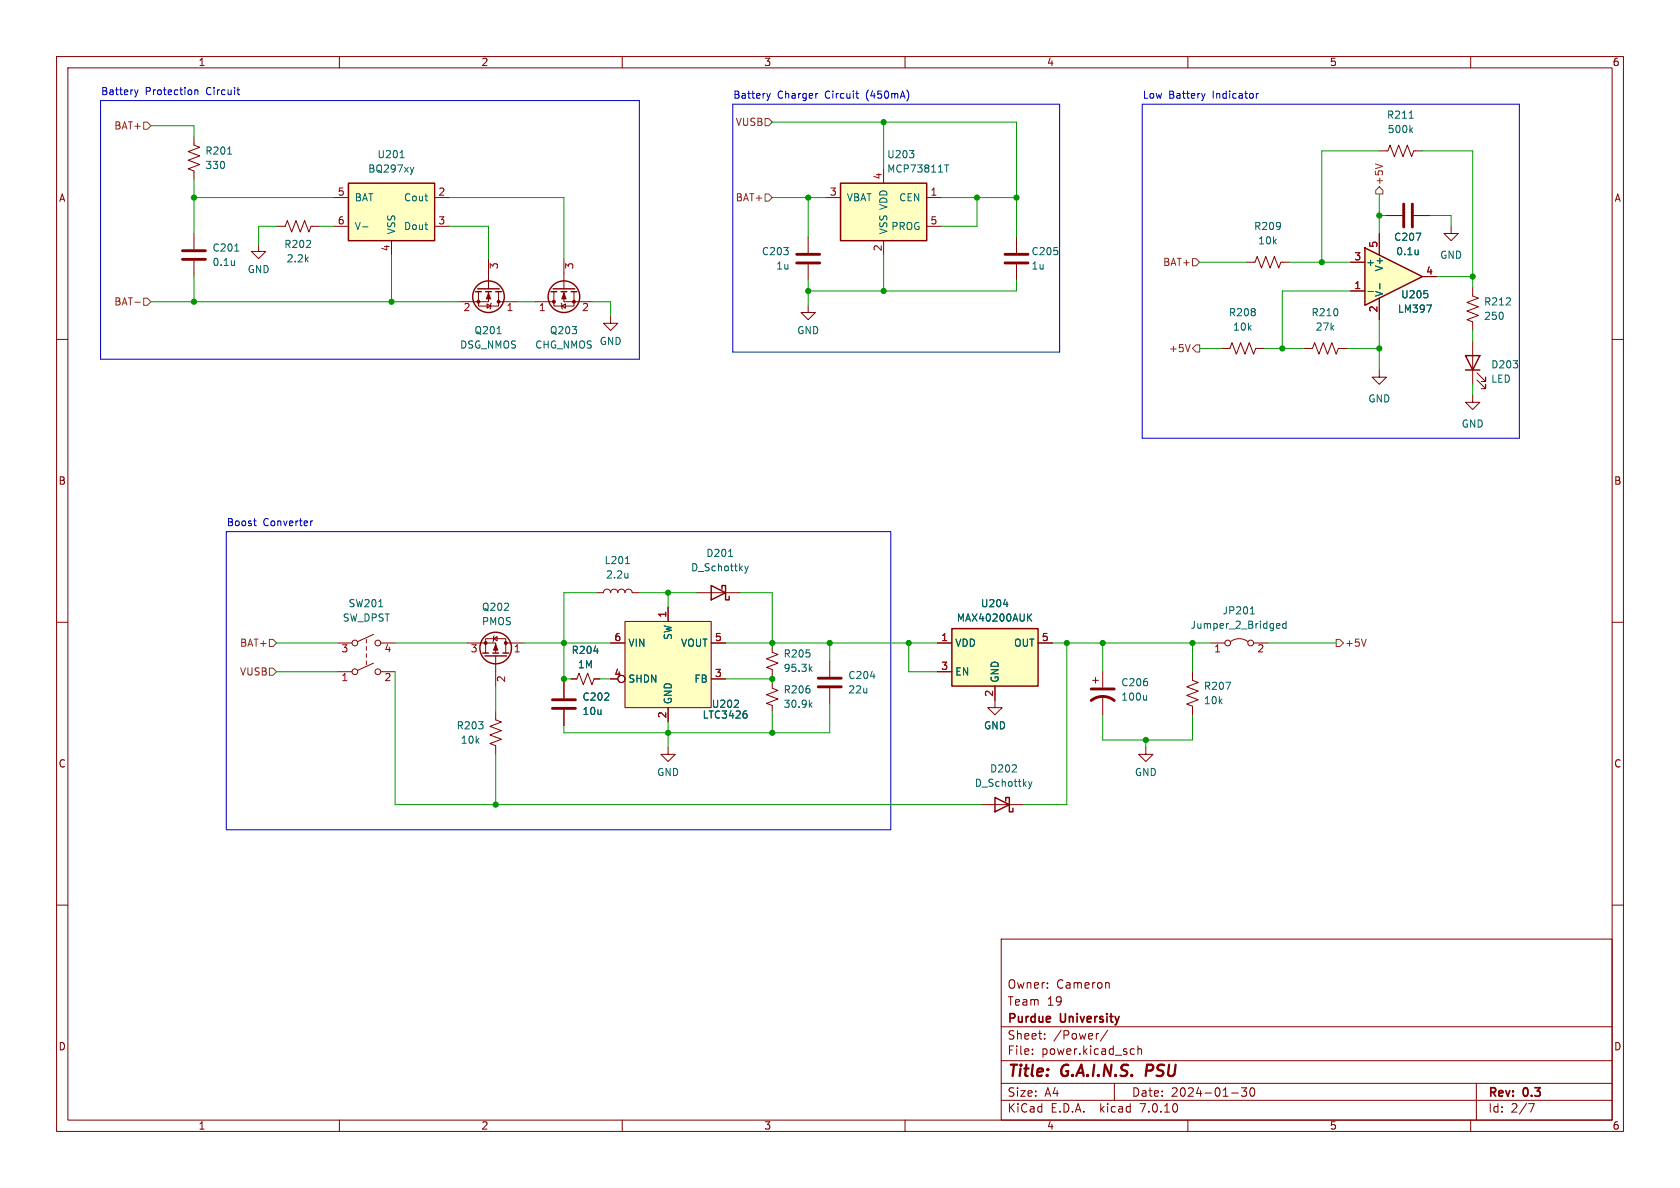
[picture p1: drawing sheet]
<svg xmlns="http://www.w3.org/2000/svg" width="297mm" height="210mm" viewBox="0 0 297 210" stroke-linecap="round" stroke-linejoin="round" font-family="sans-serif">
<g fill="none" stroke="#840000" stroke-width=".18">
<path d="M10 10h277v190h-277zM12 12h273v186h-273zM60 10v2M110 10v2M160 10v2M210 10v2M260 10v2M34.3 24.1v1.6l1 .3-2 .8 2 .8-2 .7 2 .8-2 .7 1 .4v1.6M59.1 34.9h2.5M76.8 34.9h2.6M146 34.9h2.6M156.2 29.8v2.6"/>
<path d="M163.8 34.9h2.6M243.8 26.7h1.6l.3-1 .8 2 .8-2 .7 2 .8-2 .8 2 .3-1h1.6M10 60h2M34.3 41.3v2.8M34.3 46.1v2.8M45.7 43.2v1.3h1.3l-1.3 1.2-1.3-1.2h1.3M48.9 40h1.5l.4-1 .8 2 .7-2 .8 2 .7-2 .8 2 .4-1h1.5M59.1 40h2.5M69.2 42.5v2.6M76.8 40h2.6M84.6 51.6v2.5h3.5v-2.5M86.1 53.7l.6 .4-.6 .4z"/>
<path d="M86.4 51.6v1.7h-5.1M86.4 45.7v5.4M86.9 53.6l-.2 .1v.8l-.1 .1M88.1 53.3h3.3M94.6 53.3h3.3M97.9 51.6v2.5h3.6v-2.5M99.2 53.6l.1 .1v.8l.1 .1M99.3 54.1l.6-.4v.8zM99.7 51.6v1.7h5.1M99.7 45.7v5.4M107.9 55.9v1.3h1.3l-1.3 1.2-1.2-1.2h1.2M142.9 54v1.2h-1.3l1.3 1.3 1.2-1.3h-1.2"/>
<path d="M142.9 41.9v2.8M142.9 46.7v2.8M156.2 42.5v2.6M163.8 40h2.6M179.7 41.9v2.8M179.7 46.7v2.8M220.3 46.4h1.6l.3-1.1 .8 2.1 .8-2.1 .7 2.1 .8-2.1 .8 2.1 .3-1h1.6M256.5 40v1.3h1.3l-1.3 1.2-1.2-1.2h1.2M260.3 50.8v1.5l1.1 .4-2.1 .8 2.1 .7-2.1 .8 2.1 .8-2.1 .7 1 .4v1.5M285 60h2M215.9 61.6h1.5l.4-1 .8 2 .7-2 .8 2 .8-2 .7 2 .4-1h1.5M230.5 61.6h1.5l.4-1 .8 2 .7-2 .8 2 .8-2 .7 2 .4-1h1.5"/>
<path d="M243.8 65.4v1.3h1.3l-1.3 1.2-1.2-1.2h1.2M10 110h2M59.7 113.7h2.5M59.7 118.7h2.5M64.8 113v.7M64.8 114.3v.6M64.8 115.6v.6M64.8 116.8v.7M66 117.2l-2.8 1.3M66 112.1l-2.8 1.3M67.3 113.7h2.5M67.3 118.7h2.5"/>
<path d="M82.5 113.7h5.1v1.7M85.9 115.4v-2.5h3.5v2.5M87.2 112.9l.7-.4v.8zM87.4 112.4l-.2 .1v.8l-.1 .1M87.6 116v5.3M89.4 113.7h3.3M105.4 104.8h1.3a.64 .64 0 0 1 .6-.7 .64 .64 0 0 1 .6 .7 .64 .64 0 0 1 .7-.7 .64 .64 0 0 1 .6 .7 .64 .64 0 0 1 .7-.7 .64 .64 0 0 1 .6 .7 .64 .64 0 0 1 .6-.7 .64 .64 0 0 1 .7 .7h1.2M107.9 113.7h2.6M110.5 109.9h15.2v15.2h-15.2zM118.1 107.3v2.6M123.2 104.8h7.6M125.7 113.7h2.6"/>
<path d="M136.5 114.3v1l1 .4-2 .8 2 .7-2 .8 1 .4v1M146.7 116.8v2.8M165.7 113.7h2.6M165.7 118.7h2.6M183.5 113.7h2.6M193.7 119.8v1M194.9 118.7v2.8M210.8 118.7v1.6l1 .4-2 .7 2 .8-2 .7 2 .8-2 .8 1 .3v1.6M214 113.7h2.5M217.6 113.4a2.54 2.54 0 0 1 3 0M221.6 113.7h2.6M285 110h2"/>
<path d="M87.6 125.7v1.6l1 .3-2 .8 2 .8-2 .7 2 .8-2 .7 1 .4v1.6M99.7 120.7v2.7M99.7 125.5v2.8M118.1 132.1v1.3h1.3l-1.3 1.2-1.3-1.2h1.3M118.1 125.1v2.5M125.7 120h2.6M136.5 120.7v1l1 .3-2 .8 2 .8-2 .7 1 .4v1M146.7 121.7v2.8M175.9 121.3v3.8h1.3l-1.3 1.3-1.3-1.3h1.3M193.2 120.3h1M194.9 123.1v3.3M202.6 132.1v1.3h1.2l-1.2 1.2-1.3-1.2h1.3"/>
<path d="M10 160h2M173.4 142.2h7.6M285 160h2M177 166h108v32h-108zM195.9 173.7l.2 .2v.8M60 198v2M110 198v2M160 198v2M177 194.5h108M177 191.5h108M177 187.5h108M177 181.5h108"/>
<path d="M182.5 186.3v.1M182.5 185.5v.1M184.7 183.6v.1M184.7 182.8v.1M194.2 182.7l-.2 .1M195.8 182.1l-1.3 2M197 191.5v3M200.1 185.4l.4 .1M200.5 186.3l-.4 .1M201.2 185.5l.2-.1 .3 .1 .1 .9M201.2 184.9v1.5M210 198v2"/>
<path d="M217.7 193.2h1.2M219.5 192.3h.9l-.5 .6 .4 .1v.7l-.2 .1h-.4l-.2-.1M221.2 192.4l.1-.1a.81 .81 0 0 1 .6 .6 .81 .81 0 0 1-.3 .8l-.1 .1a.81 .81 0 0 1-.6-.6 .81 .81 0 0 1 .3-.8zM260 198v2M261 191.5v6.5M270.2 195.1h1l-.6 1.5"/>
<circle cx="62.7" cy="113.7" r=".51"/>
<circle cx="62.7" cy="118.7" r=".51"/>
<circle cx="66.8" cy="113.7" r=".51"/>
<circle cx="66.8" cy="118.7" r=".51"/>
<circle cx="217" cy="113.7" r=".51"/>
<circle cx="221.1" cy="113.7" r=".51"/>
<circle cx="109.9" cy="120" r=".63"/>
</g>
<path d="M202.8 188.2l-.3 2" fill="none" stroke="#840000" stroke-width=".4"/>
<path d="M32.3 45.8h4M32.3 44.3h4M140.8 46.5h4.1M140.8 45h4.1M177.7 46.5h4M177.7 45h4M144.7 119.9h4M97.7 125.2h4M97.7 123.7h4M144.7 121.4h4M192.9 123.8a3.3 3.3 0 0 1 4.1 0M192.9 121.8h4.1" fill="none" stroke="#840000" stroke-width=".51"/>
<g fill="none" stroke="#006464" stroke-width=".18">
<path d="M40.2 27.2h.8M70.7 27.9h.8M73.1 29.6l-.3 .8M160.8 26.6h.8l-.5 .5M161.5 27.2v.6M167 29.2h.7M167.4 29.2v1.2M249.1 20.9h.8M249.4 23l.3 .4M249.7 22.6l-.4 .5M41.4 46.1v.8M41.4 46.8v.1"/>
<path d="M41.5 44.4h.7M64.1 40.1h1M87.9 59h.7M110.6 99.6h.7M128.8 98.4h.7M66.9 107.3h.8M111 101.3v.9M111 102.1h-.1M131.7 100.1l.3 .8M132 100.9l-.3 .4M132.3 100.1l-.3 .8M143.2 118.2l.4 .5"/>
<path d="M143.6 117.8l-.5 .5M153.9 119.5h.8M177.4 106.8h.8M181.9 109.1l.5 .7M182.4 108.5l-.7 .8M221 108.5h.8M221.3 107.4l.1-.1v1.2M225.7 111h.5M225.7 110.3l.4-.1 .2 .3-.6 .1M227.4 110.3l-.4-.1-.2 .3 .1 .5h.5M227.4 109.8v1.3M129.8 125h.8"/>
<path d="M130.5 123.9v.4M131.7 125.7h.3M131.8 126.2l.3 .2v.3l-.3 .2M143.2 124.6l.4 .4M143.6 124.2l-.5 .5M181.8 138.2l.3 .8M182.1 139l-.3 .4M182.4 138.2l-.3 .8M202.7 122.9v.9M202.7 123.6l-.2 .2M216.7 120.6h.9l-.6 1.3"/>
</g>
<g fill="none" stroke="#840000" stroke-width=".25">
<path d="M61.6 32.4h15.2v10.1h-15.2zM148.6 32.4h15.2v10.1h-15.2zM84.1 51.6h1M84.5 51.1h3.8M85.9 51.6h1M87.6 51.6h1M97.4 51.6h1M97.8 51.1h3.8M99.2 51.6h1M101 51.6h1M85.3 115.4h1.1M85.7 116h3.8"/>
<path d="M87.1 115.4h1M88.9 115.4h1M125.7 103.5l2.6 1.3-2.6 1.2zM127.6 104.1v-.6h.7v2.5h.6v-.6M168.3 111.1h15.2v10.2h-15.2zM175.9 141l2.5 1.2-2.5 1.3zM177.8 141.6v-.6h.6v2.5h.7v-.6"/>
<circle cx="86.4" cy="52.5" r="2.79"/>
<circle cx="99.7" cy="52.5" r="2.79"/>
<circle cx="87.6" cy="114.6" r="2.79"/>
</g>
<g fill="#ffffc2" stroke="#ffffc2" stroke-width=".18">
<path d="M148.6 32.4h15.2v10.1h-15.2z"/>
<path d="M168.3 111.1h15.2v10.2h-15.2z"/>
<path d="M61.6 32.4h15.2v10.1h-15.2z"/>
<path d="M110.5 109.9h15.2v15.2h-15.2z"/>
</g>
<g fill="#840000" stroke="#840000" stroke-width=".18">
<path d="M87.6 113.9l.4 1h-.8z"/>
<path d="M86.4 51.8l.3 1h-.7z"/>
<path d="M99.7 51.8l.4 1h-.8z"/>
<circle cx="85.9" cy="113.7" r=".25"/>
<circle cx="89.4" cy="113.7" r=".25"/>
<circle cx="84.6" cy="53.3" r=".25"/>
<circle cx="88.1" cy="53.3" r=".25"/>
<circle cx="101.5" cy="53.3" r=".25"/>
<circle cx="97.9" cy="53.3" r=".25"/>
</g>
<path d="M241.3 43.8l10.2 5.1-10.2 5.1z" fill="#ffffc2"/>
<path d="M241.3 43.8l10.2 5.1-10.2 5.1zM259.1 62.9h2.5l-1.3 2.5zM259.1 65.4h2.5" fill="none" stroke="#840000" stroke-width=".25"/>
<g fill="none" stroke="#840000" stroke-width=".18">
<path d="M245.1 38.1h2.8M249.9 38.1h2.8M238.8 51.4h2.5M238.8 46.4h2.5M243.8 41.3v3.8M243.8 52.7v3.8M251.5 48.9h2.5M260.3 69.9v1.2h1.3l-1.3 1.3-1.2-1.3h1.2M260.3 60.3v7.6M261.1 67.2l1.5 1.5v-.8v.8h-.7M261.1 65.9l1.5 1.5v-.7v.7h-.7M107.9 113.7h2.6"/>
<path d="M118.1 107.3v2.6M125.7 113.7h2.6M165.7 113.7h2.6M165.7 118.7h2.6M183.5 113.7h2.6M99.7 120.7v2.7M99.7 125.5v2.8M101 120h1l.4-1 .7 2 .8-2 .7 2 .4-1h1M118.1 125.1v2.5M125.7 120h2.6M175.9 121.3v2.5"/>
<circle cx="109.9" cy="120" r=".63"/>
</g>
<g fill="none" stroke="#006464" stroke-width=".18">
<path d="M241.8 51.5h1M243.9 50.1v1M250.3 41.2h.9l-.6 1.3M250.7 44.2v.8M250.7 44.9l-.1 .1M252.2 53.9h.9l-.6 1.3M252.4 52v.5M105 115.1h.8M177.4 106.8h.8M181.9 109.1l.5 .7M182.4 108.5l-.7 .8M129.8 125h.8"/>
<path d="M130.5 123.9v.4M131.7 125.7h.3M131.8 126.2l.3 .2v.3l-.3 .2"/>
</g>
<path d="M248.2 36.1v4M249.7 36.1v4" fill="none" stroke="#840000" stroke-width=".51"/>
<g fill="none" stroke="#725600" stroke-width=".18">
<path d="M25.4 21.6h.6l.7 .6-.7 .7h-.6zM135.3 21h.6l.6 .6-.6 .6h-.6zM135.3 34.3h.6l.6 .6-.6 .7h-.6zM243.1 29l1.3 .4M243.8 33l.7 .7v.6h-1.3v-.6zM23.8 53.4h1M25.4 52.7h.6l.7 .6-.7 .7h-.6zM210.8 45.7h.7l.6 .7-.6 .6h-.7zM210.4 60.9l-.4 1.3M211.5 61h.6v1.2h-.6l-.7-.6zM47.6 118.1h.7l.6 .6-.6 .7h-.7zM47.6 113h.7l.6 .7-.6 .6h-.7z"/>
<path d="M236.2 113h.7l.6 .7-.6 .6h-.7zM241.5 113l-.4 1.2"/>
</g>
<g fill="none" stroke="#0000c2" stroke-width=".18">
<path d="M17.8 17.8h95.2v45.7h-95.2zM23.8 15.9l.3 .8M24.1 16.7l-.2 .4M24.4 15.9l-.3 .8M34.5 15.9v.8M34.5 16l.1-.1h.3l.1 .8M41.9 15.9h.5M42.1 16.7h.3M129.5 18.4h57.8v43.8h-57.8zM135.6 16.5l.3 .9M135.9 17.4l-.2 .3M136.2 16.5l-.3 .9"/>
<path d="M144.6 16.5l-.3 .1M151.3 16.5h.5M151.5 17.3l.3 .1M160.6 16.5v.8M201.9 18.4h66.7v59.1h-66.7zM213 16.5l-.3 .9M222.1 16.5v.9M222.5 16.5l-.4 .3M40 94h117.5v52.7h-117.5zM44.8 92.1h.5M45.1 92.9h.2M54.9 92.1v.8"/>
<path d="M55.3 92.1l-.4 .2"/>
</g>
<g fill="none" stroke="#009600" stroke-width=".18">
<path d="M26.7 22.2h7.6v1.9M34.3 34.9h24.8M34.3 31.8v9.5M79.4 34.9h20.3v10.8M136.5 34.9h9.5M136.5 21.6h43.2v20.3M142.9 34.9v7M156.2 21.6v8.2M166.4 34.9h13.3M172.7 34.9v5.1h-6.3M243.8 26.7h-10.1v19.7M243.8 38.1h1.3"/>
<path d="M243.8 34.3v7M251.5 26.7h8.8v24.1M252.7 38.1h3.8v1.9M26.7 53.3h54.6M34.3 48.9v4.4M48.9 40h-3.2v3.2M56.5 40h2.6M69.2 45.1v8.2M79.4 40h7v5.7M91.4 53.3h3.2M104.8 53.3h3.1v2.6M142.9 49.5v4.5"/>
<path d="M156.2 45.1v6.3M179.7 49.5v1.9h-36.8M212.1 46.4h8.2M228 46.4h10.8M238.8 51.4h-12.1v10.2M243.8 56.5v8.9M254 48.9h6.3M260.3 58.4v1.9M212.1 61.6h3.8M223.5 61.6h7M238.1 61.6h5.7M260.3 67.9v2"/>
<path d="M48.9 113.7h10.8M48.9 118.7h10.8M69.8 113.7h12.7M69.8 118.7v23.5h103.6M92.7 113.7h15.2M105.4 104.8h-5.7v15.9M113 104.8h10.2M118.1 104.8v2.5M128.3 113.7h37.4M130.8 104.8h5.7v9.5M136.5 119.4v1.3M146.7 113.7v3.1"/>
<path d="M160.7 113.7v5h5M186.1 113.7h27.9M188.6 113.7v28.5h-7.6M194.9 113.7v5M210.8 113.7v5M224.2 113.7h12M87.6 121.3v4.4M87.6 133.4v8.8M99.7 120h1.3M106 120h1.9M118.1 127.6v4.5M128.3 120h8.2"/>
<path d="M136.5 125.7v3.8M146.7 124.5v5h-47v-1.2M194.9 126.4v4.4h15.9v-4.4M202.6 130.8v1.3"/>
</g>
<g fill="#009600" stroke="#009600" stroke-width=".18">
<circle cx="136.5" cy="129.5" r=".46"/>
<circle cx="136.5" cy="113.7" r=".46"/>
<circle cx="136.5" cy="120" r=".46"/>
<circle cx="142.9" cy="51.4" r=".46"/>
<circle cx="118.1" cy="129.5" r=".46"/>
<circle cx="118.1" cy="104.8" r=".46"/>
<circle cx="179.7" cy="34.9" r=".46"/>
<circle cx="188.6" cy="113.7" r=".46"/>
<circle cx="160.7" cy="113.7" r=".46"/>
<circle cx="142.9" cy="34.9" r=".46"/>
<circle cx="210.8" cy="113.7" r=".46"/>
<circle cx="194.9" cy="113.7" r=".46"/>
<circle cx="202.6" cy="130.8" r=".46"/>
<circle cx="156.2" cy="51.4" r=".46"/>
<circle cx="146.7" cy="113.7" r=".46"/>
<circle cx="233.7" cy="46.4" r=".46"/>
<circle cx="226.7" cy="61.6" r=".46"/>
<circle cx="156.2" cy="21.6" r=".46"/>
<circle cx="172.7" cy="34.9" r=".46"/>
<circle cx="34.3" cy="34.9" r=".46"/>
<circle cx="34.3" cy="53.3" r=".46"/>
<circle cx="69.2" cy="53.3" r=".46"/>
<circle cx="243.8" cy="61.6" r=".46"/>
<circle cx="243.8" cy="38.1" r=".46"/>
<circle cx="260.3" cy="48.9" r=".46"/>
<circle cx="99.7" cy="120" r=".46"/>
<circle cx="99.7" cy="113.7" r=".46"/>
<circle cx="87.6" cy="142.2" r=".46"/>
</g>
<g font-size="2.8" fill="#840000">
<text x="178" y="190.9">Title:</text>
<text x="187.7" y="190.9">G.A.I.N.S.</text>
<text x="203.4" y="190.9">PSU</text>
</g>
<g font-size="2.1" fill="#840000">
<text x="178" y="178">Team</text>
<text x="178" y="175">Owner:</text>
<text x="185.1" y="178">19</text>
<text x="186.7" y="175">Cameron</text>
<text x="178" y="184">Sheet:</text>
<text x="178" y="181.2">Purdue</text>
<text x="186.2" y="184">/Power/</text>
<text x="187.5" y="181.2">University</text>
<text x="178" y="186.7">File:</text>
<text x="184.1" y="186.7">power.kicad_sch</text>
<text x="178" y="196.9">KiCad</text>
<text x="178" y="194.1">Size:</text>
<text x="184.7" y="194.1">A4</text>
<text x="185.7" y="196.9">E.D.A.</text>
<text x="194.6" y="196.9">kicad</text>
<text x="200" y="194.1">Date:</text>
<text x="201.8" y="196.9">7.0.10</text>
<text x="207" y="194.1">2024-01-30</text>
<text x="263" y="194.3">Rev:</text>
<text x="263" y="196.9">Id:</text>
<text x="267.1" y="196.9">2/7</text>
<text x="269.4" y="194.3">0.3</text>
</g>
<g font-size="1.8" fill="#840000">
<text x="35" y="11.9">1</text>
<text x="85" y="11.9">2</text>
<text x="135" y="11.9">3</text>
<text x="185" y="11.9">4</text>
<text x="235" y="11.9">5</text>
<text x="285" y="11.9">6</text>
<text x="10.3" y="35.9">A</text>
<text x="285.3" y="35.9">A</text>
<text x="10.3" y="85.9">B</text>
<text x="285.3" y="85.9">B</text>
<text x="10.3" y="135.9">C</text>
<text x="285.3" y="135.9">C</text>
<text x="10.3" y="185.9">D</text>
<text x="285.3" y="185.9">D</text>
<text x="35" y="199.9">1</text>
<text x="85" y="199.9">2</text>
<text x="135" y="199.9">3</text>
<text x="185" y="199.9">4</text>
<text x="235" y="199.9">5</text>
<text x="285" y="199.9">6</text>
</g>
<g font-size="1.8" fill="#0000c2">
<text x="17.8" y="16.9">Battery</text>
<text x="25.7" y="16.9">Protection</text>
<text x="36.6" y="16.9">Circuit</text>
<text x="129.5" y="17.5">Battery</text>
<text x="137.4" y="17.5">Charger</text>
<text x="146" y="17.5">Circuit</text>
<text x="153.4" y="17.5">(450mA)</text>
<text x="201.9" y="17.5">Low</text>
<text x="206.6" y="17.5">Battery</text>
<text x="214.5" y="17.5">Indicator</text>
<text x="40" y="93.1">Boost</text>
<text x="46.5" y="93.1">Converter</text>
</g>
<g font-size="1.8" fill="#725600">
<text x="20.1" y="23.1">BAT+</text>
<text x="130" y="22.5">VUSB</text>
<text x="130" y="35.8">BAT+</text>
<text x="244.7" y="32.8" transform="rotate(-90 244.7 32.8)">+5V</text>
<text x="205.5" y="47.2">BAT+</text>
<text x="20.1" y="54.2">BAT-</text>
<text x="206.6" y="62.5">+5V</text>
<text x="42.3" y="119.6">VUSB</text>
<text x="42.3" y="114.5">BAT+</text>
<text x="237.7" y="114.5">+5V</text>
</g>
<g font-size="1.8" fill="#006464">
<text x="245.1" y="21.2">R211</text>
<text x="245.2" y="23.7">500k</text>
<text x="36.2" y="27.5">R201</text>
<text x="66.6" y="28.2">U201</text>
<text x="156.7" y="28.2">U203</text>
<text x="36.2" y="30.1">330</text>
<text x="62.6" y="35.8">BAT</text>
<text x="65" y="30.7">BQ297xy</text>
<text x="71.3" y="35.8">Cout</text>
<text x="149.6" y="35.8">VBAT</text>
<text x="156.7" y="30.7">MCP73811T</text>
<text x="158.9" y="35.8">CEN</text>
<text x="62.6" y="40.9">V-</text>
<text x="70.1" y="41.5" transform="rotate(-90 70.1 41.5)">VSS</text>
<text x="71.3" y="40.9">Dout</text>
<text x="157.1" y="41.5" transform="rotate(-90 157.1 41.5)">VSS VDD</text>
<text x="157.5" y="40.9">PROG</text>
<text x="221.6" y="40.9">R209</text>
<text x="37.5" y="44.7">C201</text>
<text x="37.5" y="47.2">0.1u</text>
<text x="50.2" y="44">R202</text>
<text x="50.6" y="46.6">2.2k</text>
<text x="134.6" y="45.3">C203</text>
<text x="137.1" y="47.9">1u</text>
<text x="182.3" y="45.3">C205</text>
<text x="182.3" y="47.9">1u</text>
<text x="222.3" y="43.4">10k</text>
<text x="241.4" y="47.2">+</text>
<text x="246.4" y="42.8">C207</text>
<text x="246.7" y="45.3">0.1u</text>
<text x="254.5" y="45.9">GND</text>
<text x="43.7" y="48.5">GND</text>
<text x="244.7" y="52.6" transform="rotate(-90 244.7 52.6)">V-</text>
<text x="244.7" y="48.1" transform="rotate(-90 244.7 48.1)">V+</text>
<text x="247.6" y="52.9">U205</text>
<text x="83.8" y="59.3">Q201</text>
<text x="97.1" y="59.3">Q203</text>
<text x="140.8" y="59.3">GND</text>
<text x="217.2" y="56.1">R208</text>
<text x="217.9" y="58.6">10k</text>
<text x="231.8" y="56.1">R210</text>
<text x="232.5" y="58.6">27k</text>
<text x="247" y="55.5">LM397</text>
<text x="262.3" y="54.2">R212</text>
<text x="262.3" y="56.7">250</text>
<text x="81.2" y="61.8">DSG_NMOS</text>
<text x="94.5" y="61.8">CHG_NMOS</text>
<text x="105.9" y="61.2">GND</text>
<text x="263.5" y="65.3">D203</text>
<text x="241.8" y="71.3">GND</text>
<text x="263.5" y="67.9">LED</text>
<text x="258.3" y="75.8">GND</text>
<text x="106.8" y="99.9">L201</text>
<text x="122.1" y="101.2">D_Schottky</text>
<text x="124.8" y="98.7">D201</text>
<text x="61.5" y="107.5">SW201</text>
<text x="107" y="102.5">2.2u</text>
<text x="173.3" y="107.5">U204</text>
<text x="60.5" y="110.1">SW_DPST</text>
<text x="85.1" y="108.2">Q202</text>
<text x="85.1" y="110.7">PMOS</text>
<text x="119" y="113.2" transform="rotate(-90 119 113.2)">SW</text>
<text x="169.1" y="110.1">MAX40200AUK</text>
<text x="210.4" y="111.4">Jumper_2_Bridged</text>
<text x="216" y="108.8">JP201</text>
<text x="101" y="115.8">R204</text>
<text x="102.1" y="118.3">1M</text>
<text x="111" y="114.5">VIN</text>
<text x="120.3" y="114.5">VOUT</text>
<text x="138.4" y="116.4">R205</text>
<text x="138.4" y="119">95.3k</text>
<text x="168.8" y="114.5">VDD</text>
<text x="168.8" y="119.6">EN</text>
<text x="179.2" y="114.5">OUT</text>
<text x="102.9" y="124.1">C202</text>
<text x="111" y="120.9">SHDN</text>
<text x="119" y="124.6" transform="rotate(-90 119 124.6)">GND</text>
<text x="122.7" y="120.9">FB</text>
<text x="125.7" y="125.3">U202</text>
<text x="138.4" y="122.8">R206</text>
<text x="138.4" y="125.3">30.9k</text>
<text x="149.9" y="120.2">C204</text>
<text x="149.9" y="122.8">22u</text>
<text x="176.8" y="120.8" transform="rotate(-90 176.8 120.8)">GND</text>
<text x="198.1" y="121.5">C206</text>
<text x="198.1" y="124.1">100u</text>
<text x="212.7" y="122.1">R207</text>
<text x="212.7" y="124.7">10k</text>
<text x="80.6" y="129.1">R203</text>
<text x="81.4" y="131.7">10k</text>
<text x="102.9" y="126.6">10u</text>
<text x="124.1" y="127.2">LTC3426</text>
<text x="173.9" y="129.1">GND</text>
<text x="116.1" y="137.4">GND</text>
<text x="174.9" y="136.8">D202</text>
<text x="200.5" y="137.4">GND</text>
<text x="172.2" y="139.3">D_Schottky</text>
</g>
<g font-size="1.8" fill="#a90000">
<text x="59.6" y="34.7">5</text>
<text x="77.4" y="34.7">2</text>
<text x="146.6" y="34.7">3</text>
<text x="156" y="31.8" transform="rotate(-90 156 31.8)">4</text>
<text x="164.4" y="34.7">1</text>
<text x="59.6" y="39.8">6</text>
<text x="77.4" y="39.8">3</text>
<text x="164.4" y="39.8">5</text>
<text x="69" y="44.5" transform="rotate(-90 69 44.5)">4</text>
<text x="88.3" y="47.7" transform="rotate(-90 88.3 47.7)">3</text>
<text x="101.7" y="47.7" transform="rotate(-90 101.7 47.7)">3</text>
<text x="156" y="44.5" transform="rotate(-90 156 44.5)">2</text>
<text x="239.3" y="46.1">3</text>
<text x="243.6" y="43.9" transform="rotate(-90 243.6 43.9)">5</text>
<text x="239.3" y="51.2">1</text>
<text x="252" y="48.6">4</text>
<text x="81.8" y="55.3">2</text>
<text x="89.5" y="55.3">1</text>
<text x="95.2" y="55.3">1</text>
<text x="102.8" y="55.3">2</text>
<text x="243.6" y="55.3" transform="rotate(-90 243.6 55.3)">2</text>
<text x="108.5" y="113.4">6</text>
<text x="117.9" y="109.3" transform="rotate(-90 117.9 109.3)">1</text>
<text x="126.3" y="113.4">5</text>
<text x="166.3" y="113.4">1</text>
<text x="184.1" y="113.4">5</text>
<text x="60.3" y="115.6">3</text>
<text x="67.9" y="115.6">4</text>
<text x="83.1" y="115.6">3</text>
<text x="90.7" y="115.6">1</text>
<text x="108.5" y="119.8">4</text>
<text x="126.3" y="119.8">3</text>
<text x="166.3" y="118.5">3</text>
<text x="214.6" y="115.6">1</text>
<text x="222.2" y="115.6">2</text>
<text x="60.3" y="120.7">1</text>
<text x="67.9" y="120.7">2</text>
<text x="89.6" y="120.7" transform="rotate(-90 89.6 120.7)">2</text>
<text x="175.6" y="123.3" transform="rotate(-90 175.6 123.3)">2</text>
<text x="117.9" y="127.1" transform="rotate(-90 117.9 127.1)">2</text>
</g>
</svg>
